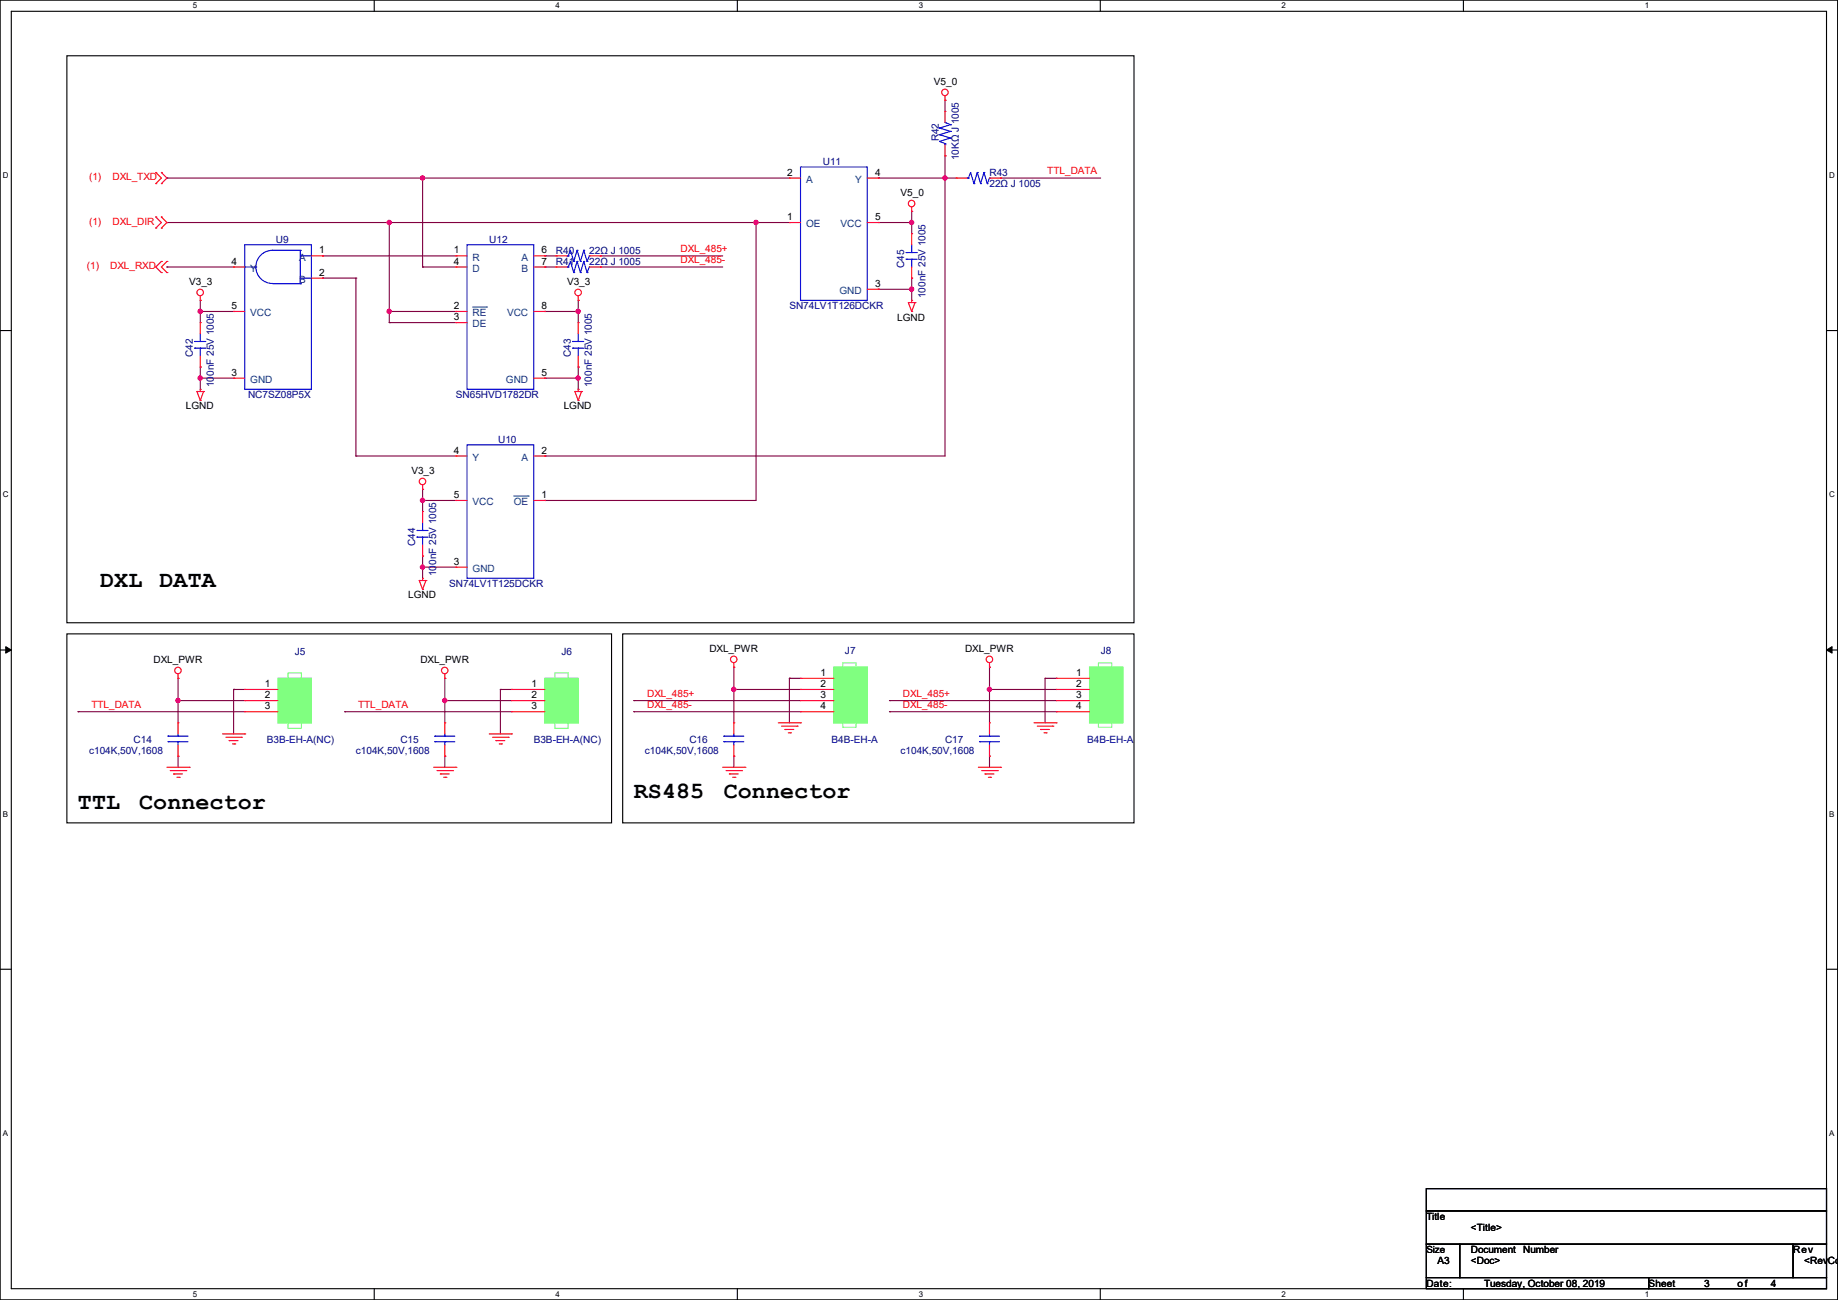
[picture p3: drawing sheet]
<svg xmlns="http://www.w3.org/2000/svg" width="420mm" height="297mm" viewBox="0 0 420 297" stroke-linecap="round" stroke-linejoin="round" font-family="sans-serif">
<path d="M0 0h419.9v297h-419.9zM2.6 2.6h414.8v291.8h-414.8z" fill="none" stroke="#000" stroke-width=".25"/>
<g fill="#fff">
<path d="M44 .3h1v2h-1z"/>
<path d="M44 294.7h1v2h-1z"/>
</g>
<path d="M85.5 0v2.6M85.5 294.4v2.6" fill="none" stroke="#000" stroke-width=".25"/>
<g fill="#fff">
<path d="M127 .3h.9v2h-.9z"/>
<path d="M127 294.7h.9v2h-.9z"/>
</g>
<path d="M168.5 0v2.6M168.5 294.4v2.6" fill="none" stroke="#000" stroke-width=".25"/>
<g fill="#fff">
<path d="M209.9 .3h1v2h-1z"/>
<path d="M209.9 294.7h1v2h-1z"/>
</g>
<path d="M251.4 0v2.6M251.4 294.4v2.6" fill="none" stroke="#000" stroke-width=".25"/>
<g fill="#fff">
<path d="M292.9 .3h.9v2h-.9z"/>
<path d="M292.9 294.7h.9v2h-.9z"/>
</g>
<path d="M334.4 0v2.6M334.4 294.4v2.6" fill="none" stroke="#000" stroke-width=".25"/>
<g fill="#fff">
<path d="M375.8 .3h1v2h-1z"/>
<path d="M375.8 294.7h1v2h-1z"/>
<path d="M.7 39h1.2v2h-1.2z"/>
<path d="M418 39h1.3v2h-1.3z"/>
<path d="M.7 112h1.2v2h-1.2z"/>
<path d="M418 112h1.3v2h-1.3z"/>
</g>
<path d="M0 75.5h2.6M417.4 75.5h2.5" fill="none" stroke="#000" stroke-width=".25"/>
<g fill="#fff">
<path d="M.7 185h1.2v1.9h-1.2z"/>
<path d="M418 185h1.2v1.9h-1.2z"/>
</g>
<path d="M0 148.5h2.6M417.4 148.5h2.5" fill="none" stroke="#000" stroke-width=".25"/>
<path d="M1.3 147.7l1.3 .8-1.3 .7zM417.4 148.5l1.2-.8v1.5z" fill="#000" stroke="#000" stroke-width=".23"/>
<g fill="#fff">
<path d="M.7 257.9h1.2v2h-1.2z"/>
<path d="M418 257.9h1.2v2h-1.2z"/>
</g>
<path d="M15.3 12.7h243.8v129.6h-243.8zM15.3 144.8h124.4v43.2h-124.4zM142.3 144.8h116.8v43.2h-116.8zM0 221.4h2.6M417.4 221.4h2.5M325.9 271.6h91.5v5h-91.5zM325.9 276.6h91.5v7.7h-91.5zM325.9 284.3h7.6v7.6h-7.6zM325.9 291.9h50.8v2.5h-50.8zM333.5 284.3h76.2v7.6h-76.2zM376.7 291.9h40.7v2.5h-40.7zM409.7 284.3h7.7v7.6h-7.7z" fill="none" stroke="#000" stroke-width=".25"/>
<g fill="none" stroke="#800040" stroke-width=".25">
<path d="M215.9 35.6h.1M215.9 22.9h.1M215.9 35.6v68.6h-91.4M215.9 22.9v2.5M38.1 50.8h.1M38.1 40.7h.1M38.1 50.8h142.3M38.1 40.7h142.3M73.7 58.5h.1M73.7 58.5h30.5M88.9 50.8h.1M88.9 50.8v22.9"/>
<path d="M96.6 40.7h.1M96.6 40.7v20.3M124.5 58.5h.1M124.5 58.5h2.5M137.2 58.5h.1M137.2 58.5h27.9M172.8 50.8h.1M172.8 50.8v63.5h-48.3M200.7 50.8h.1M200.7 40.7h.1M200.7 50.8h7.6M200.7 40.7h17.8"/>
<path d="M208.3 48.3h.1M208.3 50.8h.1M208.3 48.3v5.1M215.9 40.7h.1M228.6 40.7h.1M228.6 40.7h22.9M38.1 61h.1M38.1 61h15.3M45.8 71.2h.1M45.8 68.6h.1M45.8 71.2h7.6M45.8 68.6v5.1"/>
<path d="M73.7 63.5h.1M73.7 63.5h7.6M81.3 63.5h.1M81.3 63.5v40.7M88.9 73.7h.1M88.9 71.2h.1M88.9 71.2h15.3M88.9 73.7h15.3M96.6 61h.1M96.6 61h7.6M124.5 71.2h.1M124.5 61h.1"/>
<path d="M124.5 71.2h7.6M124.5 61h2.5M132.1 68.6h.1M132.1 71.2h.1M132.1 68.6v5.1M137.2 61h.1M137.2 61h27.9M200.7 66.1h.1M200.7 66.1h7.6M208.3 63.5h.1M208.3 66.1h.1M208.3 63.5v5.1"/>
<path d="M45.8 86.4h.1M45.8 83.9h.1M45.8 83.9v5M45.8 86.4h7.6M124.5 86.4h.1M124.5 86.4h7.6M132.1 83.9h.1M132.1 86.4h.1M132.1 83.9v5M81.3 104.2h.1M81.3 104.2h22.9M96.6 114.3h.1"/>
<path d="M96.6 111.8h.1M96.6 111.8v5.1M96.6 114.3h7.6M124.5 114.3h.1M124.5 104.2h.1M96.6 129.6h.1M96.6 127h.1M96.6 129.6h7.6M96.6 127v5.1M40.7 155h.1M40.7 155v10.1M53.4 157.5h.1"/>
<path d="M53.4 157.5h2.5M53.4 157.5v10.2M101.6 155h.1M101.6 155v10.1M114.3 157.5h.1M114.3 157.5h2.6M114.3 157.5v10.2M167.7 152.4h.1M167.7 157.5h.1M167.7 157.5h15.2M167.7 152.4v12.7M180.4 155h.1"/>
<path d="M180.4 155v10.1M180.4 155h2.5M226.1 152.4h.1M226.1 157.5h.1M226.1 157.5h15.2M226.1 152.4v12.7M238.8 155h.1M238.8 155h2.5M238.8 155v10.1M241.3 155h.1M17.8 162.6h.1M17.8 162.6h38.1"/>
<path d="M40.7 160.1h.1M40.7 172.8h.1M40.7 172.8v2.5M40.7 160.1h15.2M78.8 162.6h.1M78.8 162.6h38.1M101.6 160.1h.1M101.6 172.8h.1M101.6 172.8v2.5M101.6 160.1h15.3M144.8 160.1h.1M144.8 162.6h.1"/>
<path d="M144.8 160.1h38.1M144.8 162.6h38.1M167.7 172.8h.1M167.7 172.8v2.5M203.2 160.1h.1M203.2 162.6h.1M203.2 160.1h38.1M203.2 162.6h38.1M226.1 172.8h.1M226.1 172.8v2.5"/>
</g>
<g fill="#f0f" stroke="#f0f" stroke-width=".25">
<circle cx="40.7" cy="160" r=".49"/>
<circle cx="101.6" cy="160" r=".49"/>
<circle cx="167.7" cy="157.5" r=".49"/>
<circle cx="226.1" cy="157.5" r=".49"/>
<circle cx="45.7" cy="71.1" r=".49"/>
<circle cx="96.5" cy="129.6" r=".49"/>
<circle cx="96.5" cy="114.3" r=".49"/>
<circle cx="132.1" cy="71.1" r=".49"/>
<circle cx="132.1" cy="86.4" r=".49"/>
<circle cx="88.9" cy="71.1" r=".49"/>
<circle cx="172.7" cy="50.8" r=".49"/>
<circle cx="88.9" cy="50.8" r=".49"/>
<circle cx="208.3" cy="50.8" r=".49"/>
<circle cx="208.3" cy="66.1" r=".49"/>
<circle cx="96.5" cy="40.7" r=".49"/>
<circle cx="215.9" cy="40.7" r=".49"/>
<circle cx="45.7" cy="86.4" r=".49"/>
</g>
<g fill="none" stroke="#f00" stroke-width=".25">
<path d="M35.6 39.4h.1M35.6 39.4l1.3 1.3-1.3 1.3M36.9 39.4h.1M36.9 39.4l1.2 1.3-1.2 1.3M215.9 22.9h.1M215.9 35.6h.1M215.9 25.4h.1M215.9 21.9v1M215.9 25.4v2.6M215.9 33.1v2.5M35.6 42h.1M35.6 49.6h.1"/>
<path d="M35.6 52.1h.1M35.6 49.6l1.3 1.2-1.3 1.3M36.9 42h.1M36.9 52.1h.1M36.9 49.6h.1M36.9 59.7h.1M36.9 49.6l1.2 1.2-1.2 1.3M36.9 59.7l-1.3 1.3 1.3 1.3M38.1 59.7h.1M38.1 59.7l-1.2 1.3 1.2 1.3M71.2 58.5h2.5M73.7 58.5h.1"/>
<path d="M104.2 58.5h.1M104.2 58.5h2.5M122 58.5h2.5M124.5 58.5h.1M127 58.5h.1M127 58.5h2.6M134.7 58.5h2.5M137.2 58.5h.1M180.4 50.8h.1M180.4 40.7h.1M180.4 50.8h2.5M180.4 40.7h2.5"/>
<path d="M198.2 50.8h2.5M198.2 40.7h2.5M200.7 40.7h.1M200.7 50.8h.1M208.3 48.3h.1M208.3 53.4h.1M208.3 47.3v1M208.3 53.4v2.5M218.5 40.7h.1M218.5 40.7h2.5M226.1 40.7h2.5M228.6 40.7h.1"/>
<path d="M36.9 62.3h.1M38.1 62.3h.1M45.8 68.6h.1M45.8 73.7h.1M45.8 67.6v1M45.8 73.7v2.5M53.4 61h.1M53.4 71.2h.1M53.4 61h2.5M53.4 71.2h2.5M71.2 63.5h2.5M73.7 63.5h.1"/>
<path d="M104.2 71.2h.1M104.2 73.7h.1M104.2 61h.1M104.2 61h2.5M104.2 71.2h2.5M104.2 73.7h2.5M122 61h2.5M122 71.2h2.5M124.5 61h.1M124.5 71.2h.1M127 61h.1M127 61h2.6"/>
<path d="M132.1 68.6h.1M132.1 73.7h.1M132.1 67.6v1M132.1 73.7v2.5M134.7 61h2.5M137.2 61h.1M198.2 66.1h2.5M200.7 66.1h.1M207.6 69.1h.1M207.6 69.1h1.5M207.6 69.1l.7 2.1M208.3 68.6h.1"/>
<path d="M208.3 71.2h.1M208.3 63.5h.1M208.3 61v2.5M208.3 68.6v.5M209.1 69.1h.1M209.1 69.1l-.8 2.1M45 89.5h.1M45 89.5h1.5M45 89.5l.8 2M45.8 88.9h.1M45.8 91.5h.1M45.8 83.9h.1"/>
<path d="M45.8 81.3v2.6M45.8 88.9v.6M46.5 89.5h.1M46.5 89.5l-.7 2M53.4 86.4h.1M53.4 86.4h2.5M122 86.4h2.5M124.5 86.4h.1M131.4 89.5h.1M131.4 89.5h1.5M131.4 89.5l.7 2M132.1 88.9h.1"/>
<path d="M132.1 91.5h.1M132.1 83.9h.1M132.1 81.3v2.6M132.1 88.9v.6M132.9 89.5h.1M132.9 89.5l-.8 2M96.6 111.8h.1M96.6 116.9h.1M96.6 110.8v1M96.6 116.9v2.5M104.2 104.2h.1M104.2 114.3h.1"/>
<path d="M104.2 114.3h2.5M104.2 104.2h2.5M122 114.3h2.5M122 104.2h2.5M124.5 114.3h.1M124.5 104.2h.1M95.8 132.6h.1M95.8 132.6h1.5M95.8 132.6l.8 2.1M96.6 132.1h.1M96.6 134.7h.1M96.6 127h.1"/>
<path d="M96.6 124.5v2.5M96.6 132.1v.5M97.3 132.6h.1M97.3 132.6l-.7 2.1M104.2 129.6h.1M104.2 129.6h2.5M40.7 155h.1M40.7 154v1M55.9 157.5h.1M55.9 157.5h7.6M101.6 155h.1M101.6 154v1"/>
<path d="M116.9 157.5h.1M116.9 157.5h7.6M167.7 152.4h.1M167.7 151.4v1M182.9 155h.1M182.9 157.5h.1M182.9 155h7.6M182.9 157.5h7.6M226.1 152.4h.1M226.1 151.4v1M241.3 155h.1M241.3 157.5h.1"/>
<path d="M241.3 155h7.7M241.3 157.5h7.7M38.1 175.3h5.1M38.9 176.1h3.6M39.7 176.8h.1M39.7 176.8h2M40.4 177.6h.5M40.7 165.1h.1M40.7 172.8h.1M40.7 165.1v2.6M40.7 170.2v2.6M40.9 177.6h.1"/>
<path d="M42.5 176.1h.1M43.2 175.3h.1M50.8 167.7h5.1M51.6 168.4h3.6M52.4 169.2h.1M52.4 169.2h2M53.1 170h.5M53.6 170h.1M55.2 168.4h.1M55.9 167.7h.1M55.9 160.1h.1M55.9 162.6h.1"/>
<path d="M55.9 160.1h7.6M55.9 162.6h7.6M99.1 175.3h5.1M99.9 176.1h3.5M100.6 176.8h.1M100.6 176.8h2.1M101.4 177.6h.5M101.6 165.1h.1M101.6 172.8h.1M101.6 165.1v2.6M101.6 170.2v2.6M101.9 177.6h.1"/>
<path d="M103.4 176.1h.1M104.2 175.3h.1M111.8 167.7h5.1M112.6 168.4h3.5M113.3 169.2h.1M113.3 169.2h2.1M114.1 170h.5M114.6 170h.1M116.1 168.4h.1M116.9 167.7h.1M116.9 160.1h.1M116.9 162.6h.1"/>
<path d="M116.9 160.1h7.6M116.9 162.6h7.6M165.1 175.3h5.1M165.9 176.1h3.6M166.7 176.8h.1M166.7 176.8h2M167.4 177.6h.5M167.7 165.1h.1M167.7 172.8h.1M167.7 165.1v2.6M167.7 170.2v2.6M167.9 177.6h.1"/>
<path d="M169.5 176.1h.1M170.2 175.3h.1M177.8 165.1h5.1M178.6 165.9h3.6M179.4 166.7h.1M179.4 166.7h2M180.1 167.4h.5M180.6 167.4h.1M182.2 165.9h.1M182.9 165.1h.1M182.9 160.1h.1M182.9 162.6h.1"/>
<path d="M182.9 160.1h7.6M182.9 162.6h7.6M223.6 175.3h5M224.3 176.1h3.6M225.1 176.8h.1M225.1 176.8h2M225.8 177.6h.6M226.1 165.1h.1M226.1 172.8h.1M226.1 165.1v2.6M226.1 170.2v2.6M226.4 177.6h.1"/>
<path d="M227.9 176.1h.1M228.6 175.3h.1M236.3 165.1h5M237 165.9h3.6M237.8 166.7h.1M237.8 166.7h2M238.5 167.4h.6M239.1 167.4h.1M240.6 165.9h.1M241.3 165.1h.1M241.3 160.1h.1M241.3 162.6h.1"/>
<path d="M241.3 160.1h7.7M241.3 162.6h7.7"/>
<circle cx="215.9" cy="21.1" r=".74"/>
<circle cx="208.3" cy="46.5" r=".74"/>
<circle cx="45.7" cy="66.8" r=".74"/>
<circle cx="132.1" cy="66.8" r=".74"/>
<circle cx="96.5" cy="110" r=".74"/>
<circle cx="40.7" cy="153.2" r=".74"/>
<circle cx="101.6" cy="153.2" r=".74"/>
<circle cx="167.7" cy="150.6" r=".74"/>
<circle cx="226.1" cy="150.6" r=".74"/>
</g>
<path d="M63.5 155h7.7v10.1h-7.7zM66.1 155h-.3v-1.3h3.1v1.3M124.5 155h7.6v10.1h-7.6zM127 155h-.2v-1.3h3v1.3M190.5 152.4h7.7v12.7h-7.7zM192.6 152.4v-1h3v1M249 152.4h7.6v12.7h-7.6zM251 152.4v-1h3v1M65.8 165.1v1.3h3.1v-1.3h-.3M126.8 165.1v1.3h3v-1.3h-.2M192.6 165.1v1.1h3v-1.1M251 165.1v1.1h3v-1.1" fill="none" stroke="#80ff80" stroke-width=".25"/>
<g fill="#80ff80" stroke="#80ff80" stroke-width=".25">
<path d="M249 152.4h7.6v12.7h-7.6z" fill-rule="evenodd"/>
<path d="M63.5 155h7.7v10.1h-7.7z" fill-rule="evenodd"/>
<path d="M124.5 155h7.6v10.1h-7.6z" fill-rule="evenodd"/>
<path d="M190.5 152.4h7.7v12.7h-7.7z" fill-rule="evenodd"/>
</g>
<g fill="none" stroke="#00f" stroke-width=".25">
<path d="M182.9 38.1h15.3v30.5h-15.3zM214.7 30.8h.1M214.7 29.3h.1M214.7 30.8l2.5 .7M214.7 29.3l2.5 .7M215.9 28h.1M215.9 32.8h.1M215.9 33.1h.1M215.9 28l1.3 .5M215.9 32.8v.3M217.2 31.5h.1M217.2 30h.1"/>
<path d="M217.2 28.5h.1M217.2 31.5l-2.5 .8 1.2 .5M217.2 30l-2.5 .8M217.2 28.5l-2.5 .8M223.3 39.4h.1M223.3 39.4l-.8 2.6M223.3 39.4l.8 2.6M224.8 39.4h.1M224.8 39.4l-.7 2.6M224.8 39.4l.8 2.6M55.9 55.9h15.3v33h-15.3zM68.6 57.2h-6.3a3.8 3.8 0 0 0-3.8 3.8 3.8 3.8 0 0 0 3.8 3.8"/>
<path d="M68.6 57.2h.1M68.6 58.5h.1M68.6 58.5h2.6M68.6 57.2v7.6M106.7 55.9h15.3v33h-15.3zM129.6 58.5h.1M129.6 58.5h.2M129.8 58.5h.1M129.8 58.5l.5-1.3 .8 2.5M131.1 59.7h.1M131.9 57.2h.1M131.9 59.7h.1"/>
<path d="M131.9 57.2l-.8 2.5M131.9 57.2l.7 2.5M131.9 59.7l-.8 2.6M131.9 59.7l.7 2.6M132.6 59.7h.1M133.4 57.2h.1M133.4 59.7h.1M133.4 57.2l-.8 2.5M133.4 57.2l.8 2.5M133.4 59.7l-.8 2.6M133.4 59.7l.8 2.6M134.2 59.7h.1"/>
<path d="M134.7 58.5h.1M134.7 58.5l-.5 1.2M207.1 57.7h.1M207.1 59.2h.1M207.1 57.7h2.5M207.1 59.2h2.5M208.3 57.7h.1M208.3 59.2h.1M208.3 55.9v1.8M208.3 59.2v1.8M221 40.7h.1M221 40.7h.3"/>
<path d="M221.3 40.7h.1M221.3 40.7l.5-1.3 .7 2.6M222.5 42h.1M224.1 42h.1M225.6 42h.1M226.1 40.7h.1M226.1 40.7l-.5 1.3M44.5 78h.1M44.5 79.5h.1M44.5 78h2.5M44.5 79.5h2.5M45.8 78h.1"/>
<path d="M45.8 79.5h.1M45.8 76.2v1.8M45.8 79.5v1.8M55.9 61h2.6M58.5 61h.1M62.3 64.8h6.3M68.6 64.8h.1M68.6 63.5h.1M68.6 63.5h2.6M129.6 61h.1M129.6 61h.2M129.8 61h.1"/>
<path d="M129.8 61l.5-1.3 .8 2.6M130.9 78h.1M130.9 79.5h.1M130.9 78h2.5M130.9 79.5h2.5M131.1 62.3h.1M132.1 78h.1M132.1 79.5h.1M132.1 76.2v1.8M132.1 79.5v1.8M132.6 62.3h.1M134.2 62.3h.1"/>
<path d="M134.7 61h.1M134.7 61l-.5 1.3M96.6 119.4v1.8M106.7 101.6h15.3v30.5h-15.3zM95.3 121.2h.1M95.3 122.7h.1M95.3 121.2h2.5M95.3 122.7h2.5M96.6 121.2h.1M96.6 122.7h.1M96.6 122.7v1.8M38.4 169.5h.1"/>
<path d="M38.4 168.2h.1M38.4 169.5h4.6M38.4 168.2h4.6M40.7 168.2h.1M40.7 169.5h.1M40.7 167.7v.5M40.7 169.5v.7M99.4 169.5h.1M99.4 168.2h.1M99.4 169.5h4.5M99.4 168.2h4.5M101.6 168.2h.1"/>
<path d="M101.6 169.5h.1M101.6 167.7v.5M101.6 169.5v.7M165.4 169.5h.1M165.4 168.2h.1M165.4 169.5h4.6M165.4 168.2h4.6M167.7 168.2h.1M167.7 169.5h.1M167.7 167.7v.5M167.7 169.5v.7M223.8 169.5h.1"/>
<path d="M223.8 168.2h.1M223.8 169.5h4.6M223.8 168.2h4.6M226.1 168.2h.1M226.1 169.5h.1M226.1 167.7v.5M226.1 169.5v.7"/>
</g>
<path d="M108 70.1h3.2M111.2 70.1h.1M117.4 113.3h3.3M120.7 113.3h.1" fill="none" stroke="#004080" stroke-width=".23"/>
<g font-size="5.3">
<text x="22.9" y="134.1">DXL</text>
<text x="36.5" y="134.1">DATA</text>
<text x="17.8" y="184.9">TTL</text>
<text x="31.8" y="184.9">Connector</text>
<text x="144.8" y="182.3">RS485</text>
<text x="165.4" y="182.3">Connector</text>
</g>
<g font-size="2.3">
<text x="213.4" y="19.4">V5_0</text>
<text x="179.9" y="40.1">2</text>
<text x="199.9" y="40.1">4</text>
<text x="205.8" y="44.8">V5_0</text>
<text x="179.9" y="50.3">1</text>
<text x="199.9" y="50.3">5</text>
<text x="72.9" y="57.9">1</text>
<text x="103.7" y="57.9">1</text>
<text x="123.7" y="57.9">6</text>
<text x="43.2" y="65.1">V3_3</text>
<text x="52.9" y="60.5">4</text>
<text x="72.9" y="63">2</text>
<text x="103.7" y="60.5">4</text>
<text x="123.7" y="60.5">7</text>
<text x="129.6" y="65.1">V3_3</text>
<text x="199.9" y="65.5">3</text>
<text x="52.9" y="70.6">5</text>
<text x="103.7" y="70.6">2</text>
<text x="123.7" y="70.6">8</text>
<text x="103.7" y="73.2">3</text>
<text x="205" y="73.2">LGND</text>
<text x="52.9" y="85.9">3</text>
<text x="123.7" y="85.9">5</text>
<text x="42.5" y="93.6">LGND</text>
<text x="128.8" y="93.6">LGND</text>
<text x="103.7" y="103.6">4</text>
<text x="123.7" y="103.6">2</text>
<text x="94" y="108.3">V3_3</text>
<text x="103.7" y="113.8">5</text>
<text x="123.7" y="113.8">1</text>
<text x="103.7" y="129">3</text>
<text x="93.3" y="136.7">LGND</text>
<text x="162.1" y="148.9">DXL_PWR</text>
<text x="220.5" y="148.9">DXL_PWR</text>
<text x="35.1" y="151.5">DXL_PWR</text>
<text x="96.1" y="151.5">DXL_PWR</text>
<text x="187.5" y="154.4">1</text>
<text x="245.9" y="154.4">1</text>
<text x="60.5" y="157">1</text>
<text x="60.5" y="159.5">2</text>
<text x="121.5" y="157">1</text>
<text x="121.5" y="159.5">2</text>
<text x="187.5" y="157">2</text>
<text x="187.5" y="159.5">3</text>
<text x="245.9" y="157">2</text>
<text x="245.9" y="159.5">3</text>
<text x="60.5" y="162.1">3</text>
<text x="121.5" y="162.1">3</text>
<text x="187.5" y="162.1">4</text>
<text x="245.9" y="162.1">4</text>
<text x="325.9" y="278.7">Title</text>
<text x="336.1" y="281.3">&lt;Title&gt;</text>
<text x="336.1" y="286.3">Document</text>
<text x="348.1" y="286.3">Number</text>
<text x="409.7" y="286.3">Rev</text>
<text x="325.9" y="294">Date:</text>
<text x="328.5" y="288.9">A3</text>
<text x="336.1" y="288.9">&lt;Doc&gt;</text>
<text x="339.1" y="294">Tuesday, October 08, 2019</text>
<text x="376.7" y="294">Sheet</text>
<text x="389.4" y="294">3</text>
<text x="397" y="294">of</text>
<text x="404.7" y="294">4</text>
<text x="412.3" y="288.9">&lt;RevCod</text>
</g>
<g font-size="2.3" fill="#000080">
<text x="214.5" y="32.3" transform="rotate(-90 214.5 32.3)">R42</text>
<text x="188" y="37.7">U11</text>
<text x="219.1" y="36.6" transform="rotate(-90 219.1 36.6)">10KΩ J 1005</text>
<text x="226.1" y="40.2">R43</text>
<text x="226.1" y="42.8">22Ω J 1005</text>
<text x="63" y="55.5">U9</text>
<text x="111.8" y="55.5">U12</text>
<text x="127" y="58">R40</text>
<text x="134.7" y="58">22Ω J 1005</text>
<text x="127" y="60.5">R41</text>
<text x="134.7" y="60.5">22Ω J 1005</text>
<text x="206.6" y="61.3" transform="rotate(-90 206.6 61.3)">C45</text>
<text x="180.4" y="70.7">SN74LV1T126DCKR</text>
<text x="211.5" y="68.1" transform="rotate(-90 211.5 68.1)">100nF 25V 1005</text>
<text x="44.1" y="81.6" transform="rotate(-90 44.1 81.6)">C42</text>
<text x="130.4" y="81.6" transform="rotate(-90 130.4 81.6)">C43</text>
<text x="48.9" y="88.4" transform="rotate(-90 48.9 88.4)">100nF 25V 1005</text>
<text x="135.3" y="88.4" transform="rotate(-90 135.3 88.4)">100nF 25V 1005</text>
<text x="56.7" y="91">NC7SZ08P5X</text>
<text x="104.2" y="91">SN65HVD1782DR</text>
<text x="113.8" y="101.2">U10</text>
<text x="94.9" y="124.8" transform="rotate(-90 94.9 124.8)">C44</text>
<text x="99.7" y="131.6" transform="rotate(-90 99.7 131.6)">100nF 25V 1005</text>
<text x="102.7" y="134.2">SN74LV1T125DCKR</text>
<text x="67.4" y="149.7">J5</text>
<text x="128.3" y="149.7">J6</text>
<text x="193.1" y="149.4">J7</text>
<text x="251.5" y="149.4">J8</text>
<text x="20.4" y="172.3">c104K,50V,1608</text>
<text x="30.5" y="169.8">C14</text>
<text x="61" y="169.8">B3B-EH-A(NC)</text>
<text x="81.3" y="172.3">c104K,50V,1608</text>
<text x="91.5" y="169.8">C15</text>
<text x="122" y="169.8">B3B-EH-A(NC)</text>
<text x="147.4" y="172.3">c104K,50V,1608</text>
<text x="157.5" y="169.8">C16</text>
<text x="190" y="169.8">B4B-EH-A</text>
<text x="205.8" y="172.3">c104K,50V,1608</text>
<text x="215.9" y="169.8">C17</text>
<text x="248.5" y="169.8">B4B-EH-A</text>
</g>
<g font-size="2.3" fill="#f00">
<text x="20.4" y="41.2">(1)</text>
<text x="25.7" y="41.2">DXL_TXD</text>
<text x="239.3" y="39.8">TTL_DATA</text>
<text x="20.4" y="51.4">(1)</text>
<text x="25.7" y="51.4">DXL_DIR</text>
<text x="155.5" y="57.5">DXL_485+</text>
<text x="19.9" y="61.6">(1)</text>
<text x="25.2" y="61.6">DXL_RXD</text>
<text x="155.5" y="60.1">DXL_485-</text>
<text x="20.9" y="161.7">TTL_DATA</text>
<text x="81.8" y="161.7">TTL_DATA</text>
<text x="147.9" y="159.1">DXL_485+</text>
<text x="147.9" y="161.7">DXL_485-</text>
<text x="206.3" y="159.1">DXL_485+</text>
<text x="206.3" y="161.7">DXL_485-</text>
</g>
<g font-size="2.3" fill="#004080">
<text x="184.2" y="41.7">A</text>
<text x="195.4" y="41.7">Y</text>
<text x="184.2" y="51.9">OE</text>
<text x="192.1" y="51.9">VCC</text>
<text x="68.4" y="59.5">A</text>
<text x="108" y="59.5">R</text>
<text x="119.2" y="59.5">A</text>
<text x="57.2" y="62.1">Y</text>
<text x="68.4" y="64.6">B</text>
<text x="108" y="62.1">D</text>
<text x="119.2" y="62.1">B</text>
<text x="191.8" y="67.1">GND</text>
<text x="57.2" y="72.2">VCC</text>
<text x="108" y="72.2">RE</text>
<text x="108" y="74.8">DE</text>
<text x="115.9" y="72.2">VCC</text>
<text x="57.2" y="87.5">GND</text>
<text x="115.6" y="87.5">GND</text>
<text x="108" y="105.2">Y</text>
<text x="119.2" y="105.2">A</text>
<text x="108" y="115.4">VCC</text>
<text x="117.4" y="115.4">OE</text>
<text x="108" y="130.6">GND</text>
</g>
<text font-size="2.2" x="325.9" y="286.3">Size</text>
<g font-size="1.8">
<text x="44" y="1.9">5</text>
<text x="127" y="1.9">4</text>
<text x="209.9" y="1.9">3</text>
<text x="292.9" y="1.9">2</text>
<text x="375.8" y="1.9">1</text>
<text x=".7" y="40.6">D</text>
<text x="418" y="40.6">D</text>
<text x=".7" y="113.6">C</text>
<text x="418" y="113.6">C</text>
<text x=".7" y="186.6">B</text>
<text x="418" y="186.6">B</text>
<text x=".7" y="259.5">A</text>
<text x="418" y="259.5">A</text>
<text x="44" y="296.3">5</text>
<text x="127" y="296.3">4</text>
<text x="209.9" y="296.3">3</text>
<text x="292.9" y="296.3">2</text>
<text x="375.8" y="296.3">1</text>
</g>
</svg>
